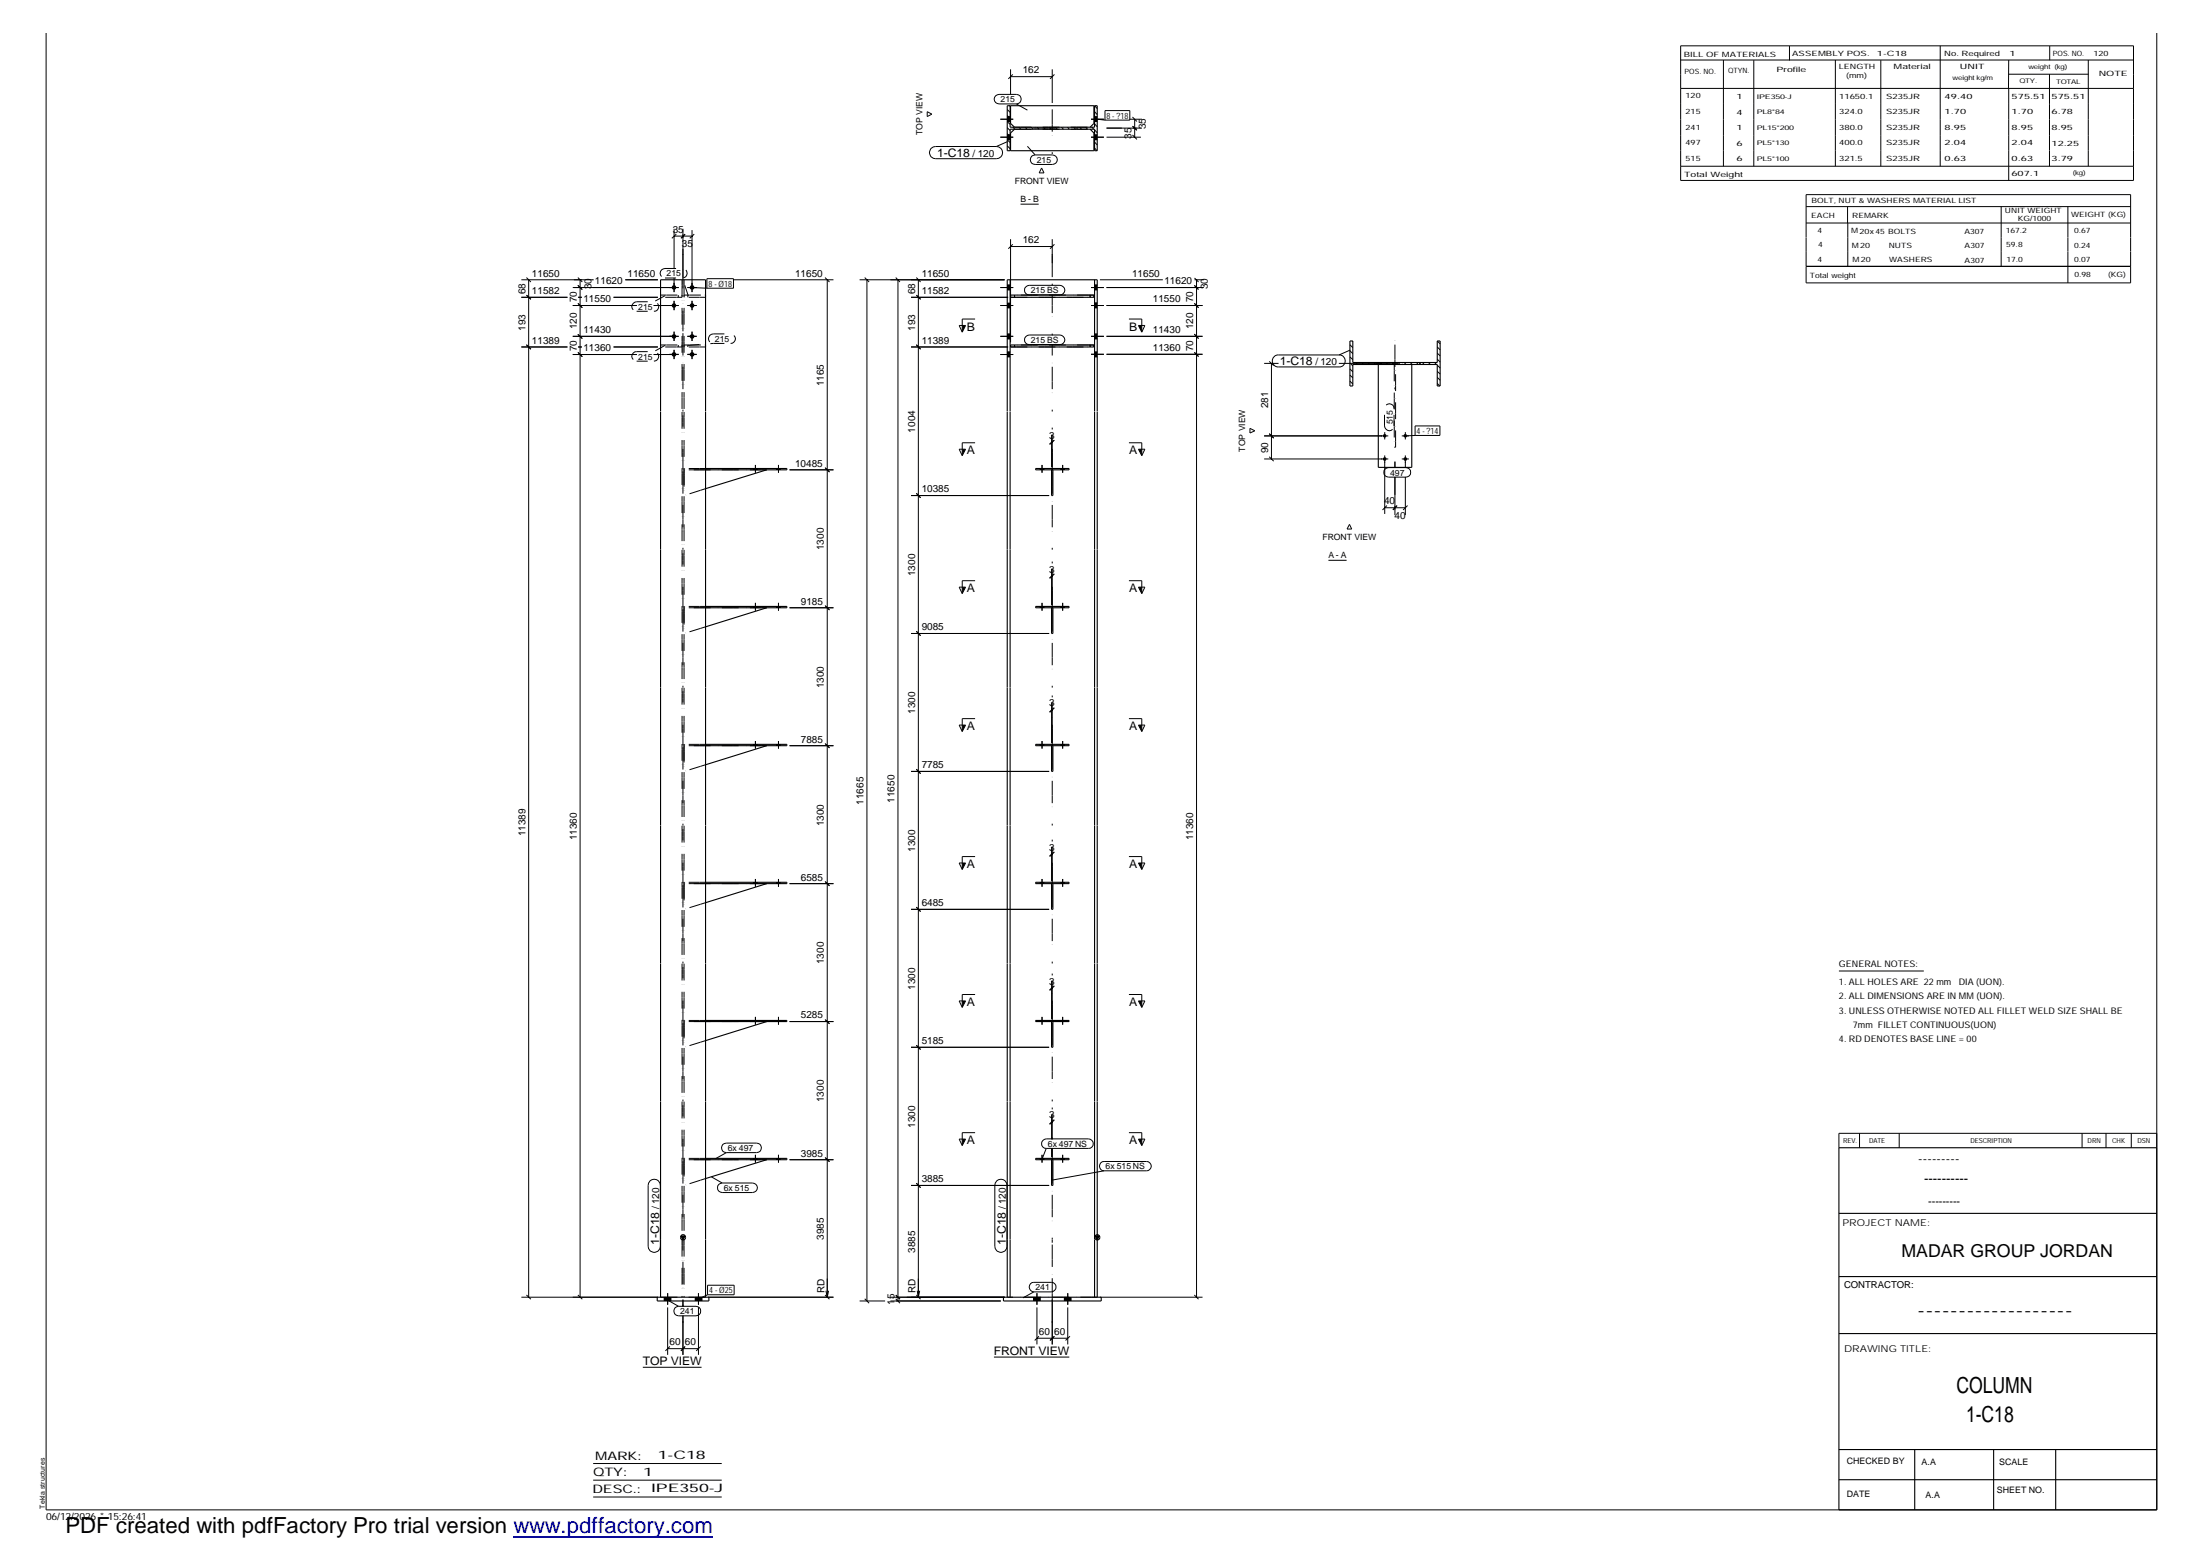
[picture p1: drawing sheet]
<svg xmlns="http://www.w3.org/2000/svg" width="420mm" height="297mm" viewBox="0 0 420 297" stroke-linecap="round" stroke-linejoin="round" font-family="sans-serif">
<g fill="none" stroke="#000" stroke-width=".19">
<path d="M190.2 18.3l.6-.3h3.3a.91 .91 0 0 1 .9 .9 .91 .91 0 0 1-.9 .9h-3.3a.91 .91 0 0 1-.9-.5 .91 .91 0 0 1 .3-1zM193 13.2v4.9M193 14.6h8M193.4 14.2l-.8 .9M194.1 19.8l2.1 1.2M201 13.2v6.5M201.4 14.2l-.9 .9M321 8.7h86.5v25.7h-86.5zM321 11.5h86.5M321 16.9h86.5M329.1 11.5v20.2M334.9 11.5v20.2"/>
<path d="M341.8 8.8v2.7M350.5 11.5v20.2M359.2 11.5v20.2M370.5 8.7v23M383.6 11.5v5.4M383.6 14.2h15.3M383.6 16.9v17.5M391.4 14.2v17.5M391.5 8.8v2.7M398.8 11.5v20.2M411.9 6.3v281.9h-403.1v-281.9M177.1 21.3l.9 .5-.9 .5z"/>
<path d="M177.8 28.3l.9-.3h11.6a1.16 1.16 0 0 1 1.2 1.1 1.16 1.16 0 0 1-1.2 1.2h-11.6a1.19 1.19 0 0 1-1.1-.7 1.19 1.19 0 0 1 .2-1.3zM191.1 22.8h2.4M191.1 26.2h2.4M192.4 20.9l.5 .5M192.4 22l.5 .6M192.4 24.4l.5 .5M192.4 25.5l.5 .6M192.4 26.7l.5 .5M192.4 27.8l.5 .6M192.4 22.3h.5M192.4 25.8h.5M192.4 26.7h.5"/>
<path d="M192.4 27l-2.1 1M192.8 20.2l.1 .1M192.9 23.2h-.5l.5 .5M193.5 24.3l.3 .4M194.6 24.3l.3 .4M194.9 39h3.5M195.8 24.3l.3 .4M196.2 27.9l1.5 1.7M196.9 24.3l.4 .4M197 29.8l.7-.2h3.3a.91 .91 0 0 1 .9 .9 .91 .91 0 0 1-.9 .9h-3.3a.93 .93 0 0 1-.9-.6 .93 .93 0 0 1 .2-1zM198.1 24.3l.3 .4M198.9 32.1l.5 .9h-.9z"/>
<path d="M199.3 24.3l.3 .4M200.4 24.3l.3 .4M201.5 24.3l.4 .4M202.7 24.3l.4 .4M203.9 24.3l.3 .4M205.1 24.3l.3 .4M206.2 24.3l.3 .4M207.3 24.3l.4 .4M208.4 22.8h2.4M208.4 26.2h2.4M208.5 24.3l.4 .4M209 20.2l.5 .5"/>
<path d="M209 21.3l.5 .6M209 22.5l.5 .5M209 23.7l.5 .5M209 24.8l.5 .5M209 26l.5 .5M209 27.1l.5 .6M209 28.3l.5 .5M209 22.3h.5M209 23.2h.5M209 25.8h.5M209 26.7h.5M209.6 22.8l1.4 .1"/>
<path d="M211 21.1h4.8v1.8h-4.8zM211.3 26.2h6.6M211.3 24.5h6.8M215.7 22.8h2.4M216.3 25.8l.8 .8M216.3 24.1l.8 .8M216.3 22.3l.8 .9M216.7 22.8v3.4M321 31.7h86.5M344.9 37.2h62v16.8h-62zM344.9 39.4h62M352.8 39.4v3.2"/>
<path d="M382.2 39.4v11.5M394.9 39.4v14.6M99.6 53.4h13.7M99.6 56.8h8.8M100.5 56.3l.9 .8M100.5 53l.9 .8M101 53.4v194.2M109.4 54.9h20.2M109.4 58.3h12.2M110.4 57.9l.8 .8M110.4 53l.8 .8M110.4 56.8h.7"/>
<path d="M110.8 53.4v194.2M111.2 55.2l-.8-.7 .8 .8M117.2 56.8h8.4M119.4 53.4h6.2M124.8 58.3h4.8M128.7 43.7v7.6M128.7 53v2.8M128.7 57.4v1.8M128.7 45.1h3.5M129.2 44.7l-.9 .8M130.4 43.7v9.2M130.9 44.7l-.9 .8"/>
<path d="M131.3 54.9h1.8M131.3 58.3h1.8M132.2 43.9v11.9M132.2 57.4v1.8M132.2 54.9l2.8 .1M132.6 44.7l-.9 .8M135 53.2h5.1v1.8h-5.1zM140 53.4h19.2M157.6 53l.8 .8M158 53.4v194.2M164.2 53.4h27.7M165.1 53l.9 .8"/>
<path d="M165.6 53.4v195M171.1 53l.8 .8M171.5 53.4v195M174 56.8h18.5M175 56.3l.8 .8M175 53l.8 .8M175.4 53.4v194.2M191.1 54.9h2.4M191.1 58.3h2.4M192.4 55.3h.5M192.4 54.4h.5M192.4 58.7h.5"/>
<path d="M192.4 57.9h.5M193 47.1h8M193 45.7v19.6M193.4 46.6l-.8 .9M195.9 54.8l.7-.3h5.8a.91 .91 0 0 1 1 .9 .91 .91 0 0 1-1 .9h-5.8a.88 .88 0 0 1-.9-.6 .88 .88 0 0 1 .2-.9zM201 45.7v7.2M201.4 46.6l-.9 .9M208.4 54.9h2.4M208.4 58.3h2.4M209 55.3h.5M209 54.4h.5M209 58.7h.5"/>
<path d="M209 57.9h.5M210.1 53.4h12M211.3 54.9h18.6M211.3 58.3h18.4M228.1 57.9l.8 .8M228.1 54.5l.8 .8M228.1 53.4h1.8M228.1 53.1l.8 .7M228.5 53.4v194.2M344.9 42.6h62M344.9 50.8h62M352.9 42.6v8.3"/>
<path d="M99.6 66.2h8.8M100.5 65.8l.9 .9M109.4 64.2h20.2M109.4 67.7h12.2M110.4 67.3l.8 .8M110.4 63.8l.8 .8M110.4 66.2h.7M117.2 66.2h8.4M124.8 67.7h4.8M128.7 63.3v1.8M128.7 66.8v1.8M131.3 64.2h1.8"/>
<path d="M131.3 67.6l1.8 .1M132.2 63.3v1.8M132.2 66.8v1.8M174 66.2h18.5M175 65.8l.8 .9M183.2 62.1h1.2l-.6 1.3zM186.2 60.9h-2.4v2.5M191.1 64.2h2.4M191.1 67.7h2.4M192.4 64.7h.5M192.4 63.8h.5M192.4 68.1h.5"/>
<path d="M192.4 67.2h.5M195.9 64.2l.7-.2h5.8a.91 .91 0 0 1 1 .9 .91 .91 0 0 1-1 .9h-5.8a.88 .88 0 0 1-.9-.6 .88 .88 0 0 1 .2-1zM208.4 64.2h2.4M208.4 67.6h2.4M209 64.7h.5M209 63.8h.5M209 68.1h.5M209 67.2h.5M211.3 64.2h18.4M211.3 67.6h18.4M215.6 60.9h2.5v2.5M217.4 62.1h1.3l-.6 1.3z"/>
<path d="M228.1 67.3l.8 .8M228.1 63.8l.8 .8M241.4 69.4h2.8M242.4 69l.8 .8M242.8 69.4v18.2M243.3 68.1l.6-.3h11.8a1.14 1.14 0 0 1 1.2 1.1 1.14 1.14 0 0 1-1.2 1.1h-11.6a1.13 1.13 0 0 1-1-.6 1.13 1.13 0 0 1 .2-1.3zM255.7 69.4h8.2M257.8 65.8l.6 .6M257.8 67l.6 .5M257.8 68.1l.6 .6M257.8 69.3l.6 .5M257.8 70.4l.6 .6"/>
<path d="M257.8 71.6l.6 .5M257.8 72.8l.6 .5M257.9 66.8l-2.2 1M258.3 65.1l.1 .1M258.9 69.2l.3 .4M260.1 69.2l.3 .4M261.2 69.2l.4 .4M262.4 69.2l.3 .4M263.6 69.2l.3 .4M264.7 69.2l.3 .4M265.9 69.2l.3 .4M267 69.2l.4 .4"/>
<path d="M268.2 69.2l.3 .4M269.3 69.2l.4 .4M270.5 69.2l.3 .4M271.7 69.2l.3 .4M272.8 69.2l.4 .4M274 69.2l.3 .4M274.5 65.1l.5 .5M274.5 66.2l.5 .6M274.5 67.4l.5 .5M274.5 68.6l.5 .5M274.5 69.7l.5 .6M274.5 70.9l.5 .5"/>
<path d="M274.5 72l.5 .6M274.5 73.2l.5 .5M143.9 89.4v.3M144.3 88.8v1.4M144.6 89.4v.3M148.3 89.4v.3M148.7 88.8v1.4M149 89.4v.3M150.8 89.7h8.4M157.6 89.3l.8 .8M174 94.6h26.4M175 94.2l.8 .8"/>
<path d="M183.2 85.8h1.2l-.6 1.2zM186.2 84.5h-2.4v2.5M198.7 89.4v.3M199 88.8v1.4M199.3 89.4v.3M200.8 83v6.2M200.8 84.4h.2M201 83v6.2M201.3 84l-.9 .8M201.4 84l-.9 .8M202.6 89.4v.3M202.9 88.8v1.4"/>
<path d="M203.3 89.4v.3M215.6 84.5h2.5v2.5M217.4 85.8h1.3l-.6 1.2zM238.7 81.8l.9 .4-.9 .5zM241.4 83.2h23.7M241.4 87.6h23.7M242.4 87.2l.8 .8M242.4 82.8l.8 .8M264.5 82.5v1.4M264.5 86.9v11.2M264.5 96.9h3.9M264.5 89.5l.7-.2h3.3a.91 .91 0 0 1 .9 .9 .91 .91 0 0 1-.9 .9h-3.3a.91 .91 0 0 1-.9-.6 .91 .91 0 0 1 .2-1z"/>
<path d="M264.9 96.5l-.9 .9M266.4 88.1v1.2M266.4 91v7.3M266.8 96.5l-.8 .8M266.8 96.5l-.7 .8M267.7 83.2h1.4M267.7 87.6h1.4M268.4 82.5v1.4M268.4 86.9v2.4M268.4 91v7.3M268.8 96.5l-.8 .9M270.3 81.3h4.7v1.8h-4.7z"/>
<path d="M270.3 83.1l-1.9 .1M143.9 115.8v.2M144.3 115.1v1.5M144.6 115.8v.2M148.3 115.8v.2M148.7 115.1v1.5M149 115.8v.2M150.8 116h8.4M157.6 115.6l.8 .8M183.2 112.1h1.2l-.6 1.2zM186.2 110.9h-2.4v2.4M198.7 115.8v.2"/>
<path d="M199 115.1v1.5M199.3 115.8v.2M200.8 108.6v6.9M200.8 110h.2M201 108.6v6.9M201.3 109.5l-.9 .9M201.4 109.5l-.9 .9M202.6 115.8v.2M202.9 115.1v1.5M203.3 115.8v.2M215.6 110.9h2.5v2.4M217.4 112.1h1.3l-.6 1.2z"/>
<path d="M253.7 107h3.5M257.7 100.1l.4 .9h-.8zM174 120.9h26.4M175 120.5l.8 .9M183.2 138.4h1.2l-.6 1.2zM186.2 137.2h-2.4v2.4M200.8 134.1v7.7M200.8 135.5h.2M201 134.1v7.7M201.3 135.1l-.9 .9M201.4 135.1l-.9 .9M215.6 137.2h2.5v2.4"/>
<path d="M217.4 138.4h1.3l-.6 1.2zM143.9 142.1v.3M144.3 141.5v1.4M144.6 142.1v.3M148.3 142.1v.3M148.7 141.5v1.4M149 142.1v.3M150.8 142.4h8.4M157.6 141.9l.8 .9M174 147.3h26.4M175 146.8l.8 .9M198.7 142.1v.3"/>
<path d="M199 141.5v1.4M199.3 142.1v.3M202.6 142.1v.3M202.9 141.5v1.4M203.3 142.1v.3M143.9 168.4v.3M144.3 167.8v1.5M144.6 168.4v.3M148.3 168.4v.3M148.7 167.8v1.5M149 168.4v.3M150.8 168.7h8.4"/>
<path d="M157.6 168.3l.8 .8M174 173.6h26.4M175 173.2l.8 .8M183.2 164.7h1.2l-.6 1.3zM186.2 163.5h-2.4v2.5M198.7 168.4v.3M199 167.8v1.5M199.3 168.4v.3M200.8 161.7v6.5M200.8 163.1h.2M201 161.7v6.5M201.3 162.6l-.9 .9"/>
<path d="M201.4 162.6l-.9 .9M202.6 168.4v.3M202.9 167.8v1.5M203.3 168.4v.3M215.6 163.5h2.5v2.5M217.4 164.7h1.3l-.6 1.3zM143.9 194.8v.2M144.3 194.1v1.5M144.6 194.8v.2M148.3 194.8v.2M148.7 194.1v1.5M149 194.8v.2"/>
<path d="M150.8 195h8.4M157.6 194.6l.8 .8-.8-.7M174 199.9h26.4M175 199.5l.8 .8M183.2 191.1h1.2l-.6 1.2zM186.2 189.9h-2.4v2.4M198.7 194.8v.2M199 194.1v1.5M199.3 194.8v.2M200.8 187.2v7.3M200.8 188.6h.2M201 187.2v7.3"/>
<path d="M201.3 188.2l-.9 .8M201.4 188.2l-.9 .8M202.6 194.8v.2M202.9 194.1v1.5M203.3 194.8v.2M215.6 189.9h2.5v2.4M217.4 191.1h1.3l-.6 1.2zM351.2 185.4h16.2M138 218.5l.7-.3h5.8a.91 .91 0 0 1 .9 .9 .91 .91 0 0 1-.9 .9h-5.8a.93 .93 0 0 1-.8-.5 .93 .93 0 0 1 .1-1zM183.2 217.5h1.2l-.6 1.2zM186.2 216.2h-2.4v2.5M199.2 217.7l.6-.3h8.1a.91 .91 0 0 1 .9 .9 .91 .91 0 0 1-.9 .9h-8.1a.88 .88 0 0 1-.8-.5 .88 .88 0 0 1 .2-1z"/>
<path d="M199.8 219.2l-.7 2M200.8 214.2h.2M200.8 212.8v4.7M200.8 219.2v1.7M201 212.8v4.7M201 219.2v1.7M201.3 213.8l-.9 .8M201.4 213.8l-.9 .8M215.6 216.2h2.5v2.5M217.4 217.5h1.3l-.6 1.2zM355.1 216.4v2.7M362.7 216.4v2.7"/>
<path d="M397.6 216.4v2.7M402.2 216.4v2.7M407 216.4v2.7M411.9 216.4h-60.7v2.7M124.1 225.5a1.16 1.16 0 0 1 1.3-.3 1.16 1.16 0 0 1 .7 1.1v11.6a1.16 1.16 0 0 1-1.2 1.2 1.16 1.16 0 0 1-1.1-1.2v-11.6zM135.8 224.6l2.1 1.2M137.3 226.1l.6-.3h5.8a.91 .91 0 0 1 1 .9 .91 .91 0 0 1-1 1h-5.8a.91 .91 0 0 1-.8-.6 .91 .91 0 0 1 .2-1zM138.7 220l-2.1 1.2M143.9 221.1v.3M144.3 220.5v1.4M144.6 221.1v.3M148.3 221.1v.3"/>
<path d="M148.7 220.5v1.4M149 221.1v.3M150.8 221.4h8.4M157.6 221l.8 .8-.8-.8M174 226.3h26.4M175 225.9l.8 .8M190.3 225.5a1.16 1.16 0 0 1 1.3-.3 1.16 1.16 0 0 1 .7 1.1v11.6a1.16 1.16 0 0 1-1.1 1.2 1.16 1.16 0 0 1-1.2-1.2v-11.6zM198.7 221.1v.3M199 220.5v1.4M199.3 221.1v.3M202.6 221.1v.3M202.9 220.5v1.4"/>
<path d="M203.3 221.1v.3M210.2 222l.7-.3h8a.89 .89 0 0 1 1 .9 .89 .89 0 0 1-1 .9h-8a.91 .91 0 0 1-.8-.6 .91 .91 0 0 1 .1-.9zM210.9 223.5l-10 1.8M99.6 247.6h26M100.5 247.2l.9 .8M110.4 247.2l.8 .8M126.9 247.6v.8M127.5 246.9v2.2M127.5 249.6v9M127.5 248.2l2.1 1.2M127.5 257.5h5.9M127.9 257l-.8 .9"/>
<path d="M128.1 247.6v.8M128.9 249.6l.7-.2h3.3a.91 .91 0 0 1 .9 .9 .91 .91 0 0 1-.9 .9h-3.3a.93 .93 0 0 1-.8-.6 .93 .93 0 0 1 .1-1zM130.4 248.1v1.3M130.4 251.1v7.5M130.9 257l-.9 .9 .8-.8M132.8 247.6v.8M133.4 246.9v2.2M133.4 249.6v9M133.8 257l-.8 .9M134 247.6v.8M135.1 245.3h5.1v1.9h-5.1zM135.1 247.2l-1.7 .8"/>
<path d="M135.3 247.6h23.9M157.6 247.2l.8 .8M157.7 246.4l.3 1.2M158.2 246.4l-.2 1.2M164.2 248.4h4.8M165.1 247.9l.9 .9M170.1 248.4h21M170.1 247.6h21.8M171.1 247.9l.8 .9M171.1 247.2l.8 .8M175 247.2l.8 .8M175.2 246.4l.2 1.2"/>
<path d="M175.6 246.4l-.2 1.2M189.8 259.1h14.4M196.8 245.1l.6-.3h3.4a.91 .91 0 0 1 .9 .9 .91 .91 0 0 1-.9 .9h-3.4a.94 .94 0 0 1-.8-.6 .94 .94 0 0 1 .2-.9zM197.4 247.6v.8M197.4 246.6l-2 1.2M198 246.9v2.2M198 249.6v7.1M198 255.5h5.9M198.4 255.1l-.8 .8M198.6 247.6v.8M201 248.1v8.6M201.4 255.1l-.9 .8 .8-.8"/>
<path d="M203.3 247.6v.8M203.9 246.9v2.2M203.9 249.6v7.1M204.3 255.1l-.8 .8M204.5 247.6v.8M210.1 247.6h19.6M228.1 247.2l.8 .8M113.3 279.4h24.5M122.8 261h11.2M113.3 282.6h24.5M113.3 285.8h24.5"/>
</g>
<g fill="#000">
<path d="M183.8 62.1h.6l-.6 1.3zM217.4 62.1h.7v1.3zM183.8 85.8h.6l-.6 1.2zM217.4 85.8h.7v1.2zM183.8 112.1h.6l-.6 1.2zM217.4 112.1h.7v1.2zM183.8 138.4h.6l-.6 1.2zM217.4 138.4h.7v1.2zM183.8 164.7h.6l-.6 1.3zM217.4 164.7h.7v1.3zM183.8 191.1h.6l-.6 1.2zM217.4 191.1h.7v1.2z"/>
<path d="M183.8 217.5h.6l-.6 1.2zM217.4 217.5h.7v1.2zM130 236h.9l-.5 .7zM209.2 236h.8l-.5 .7z"/>
<path d="M192.4 25.8h.5v.9h-.5z" fill-rule="evenodd"/>
<path d="M192.4 22.3h.5v.9h-.5z" fill-rule="evenodd"/>
<path d="M192.4 25.8h.5v.9h-.5z" fill-rule="evenodd"/>
<path d="M192.4 22.3h.5v.9h-.5z" fill-rule="evenodd"/>
<path d="M209 22.3h.5v.9h-.5z" fill-rule="evenodd"/>
<path d="M209 25.8h.5v.9h-.5z" fill-rule="evenodd"/>
<path d="M209 22.3h.5v.9h-.5z" fill-rule="evenodd"/>
<path d="M209 25.8h.5v.9h-.5z" fill-rule="evenodd"/>
<path d="M192.4 54.4h.5v.9h-.5z" fill-rule="evenodd"/>
<path d="M192.4 54.4h.5v.9h-.5z" fill-rule="evenodd"/>
<path d="M192.4 57.9h.5v.8h-.5z" fill-rule="evenodd"/>
<path d="M192.4 57.9h.5v.8h-.5z" fill-rule="evenodd"/>
<path d="M209 54.4h.5v.9h-.5z" fill-rule="evenodd"/>
<path d="M209 54.4h.5v.9h-.5z" fill-rule="evenodd"/>
<path d="M209 57.9h.5v.8h-.5z" fill-rule="evenodd"/>
<path d="M209 57.9h.5v.8h-.5z" fill-rule="evenodd"/>
<path d="M192.4 63.8h.5v.9h-.5z" fill-rule="evenodd"/>
<path d="M192.4 63.8h.5v.9h-.5z" fill-rule="evenodd"/>
<path d="M192.4 67.2h.5v.9h-.5z" fill-rule="evenodd"/>
<path d="M192.4 67.2h.5v.9h-.5z" fill-rule="evenodd"/>
<path d="M209 63.8h.5v.9h-.5z" fill-rule="evenodd"/>
<path d="M209 63.8h.5v.9h-.5z" fill-rule="evenodd"/>
<path d="M209 67.2h.5v.9h-.5z" fill-rule="evenodd"/>
<path d="M209 67.2h.5v.9h-.5z" fill-rule="evenodd"/>
<path d="M143.9 89.4h.7v.3h-.7z" fill-rule="evenodd"/>
<path d="M143.9 89.4h.7v.3h-.7z" fill-rule="evenodd"/>
<path d="M148.3 89.4h.7v.3h-.7z" fill-rule="evenodd"/>
<path d="M148.3 89.4h.7v.3h-.7z" fill-rule="evenodd"/>
<path d="M198.7 89.4h.6v.3h-.6z" fill-rule="evenodd"/>
<path d="M198.7 89.4h.6v.3h-.6z" fill-rule="evenodd"/>
<path d="M202.6 89.4h.7v.3h-.7z" fill-rule="evenodd"/>
<path d="M202.6 89.4h.7v.3h-.7z" fill-rule="evenodd"/>
<path d="M143.9 115.8h.7v.2h-.7z" fill-rule="evenodd"/>
<path d="M143.9 115.8h.7v.2h-.7z" fill-rule="evenodd"/>
<path d="M148.3 115.8h.7v.2h-.7z" fill-rule="evenodd"/>
<path d="M148.3 115.8h.7v.2h-.7z" fill-rule="evenodd"/>
<path d="M198.7 115.8h.6v.2h-.6z" fill-rule="evenodd"/>
<path d="M198.7 115.8h.6v.2h-.6z" fill-rule="evenodd"/>
<path d="M202.6 115.8h.7v.2h-.7z" fill-rule="evenodd"/>
<path d="M202.6 115.8h.7v.2h-.7z" fill-rule="evenodd"/>
<path d="M143.9 142.1h.7v.3h-.7z" fill-rule="evenodd"/>
<path d="M143.9 142.1h.7v.3h-.7z" fill-rule="evenodd"/>
<path d="M148.3 142.1h.7v.3h-.7z" fill-rule="evenodd"/>
<path d="M148.3 142.1h.7v.3h-.7z" fill-rule="evenodd"/>
<path d="M198.7 142.1h.6v.3h-.6z" fill-rule="evenodd"/>
<path d="M198.7 142.1h.6v.3h-.6z" fill-rule="evenodd"/>
<path d="M202.6 142.1h.7v.3h-.7z" fill-rule="evenodd"/>
<path d="M202.6 142.1h.7v.3h-.7z" fill-rule="evenodd"/>
<path d="M143.9 168.4h.7v.3h-.7z" fill-rule="evenodd"/>
<path d="M143.9 168.4h.7v.3h-.7z" fill-rule="evenodd"/>
<path d="M148.3 168.4h.7v.3h-.7z" fill-rule="evenodd"/>
<path d="M148.3 168.4h.7v.3h-.7z" fill-rule="evenodd"/>
<path d="M198.7 168.4h.6v.3h-.6z" fill-rule="evenodd"/>
<path d="M198.7 168.4h.6v.3h-.6z" fill-rule="evenodd"/>
<path d="M202.6 168.4h.7v.3h-.7z" fill-rule="evenodd"/>
<path d="M202.6 168.4h.7v.3h-.7z" fill-rule="evenodd"/>
<path d="M143.9 194.8h.7v.2h-.7z" fill-rule="evenodd"/>
<path d="M143.9 194.8h.7v.2h-.7z" fill-rule="evenodd"/>
<path d="M148.3 194.8h.7v.2h-.7z" fill-rule="evenodd"/>
<path d="M148.3 194.8h.7v.2h-.7z" fill-rule="evenodd"/>
<path d="M198.7 194.8h.6v.2h-.6z" fill-rule="evenodd"/>
<path d="M198.7 194.8h.6v.2h-.6z" fill-rule="evenodd"/>
<path d="M202.6 194.8h.7v.2h-.7z" fill-rule="evenodd"/>
<path d="M202.6 194.8h.7v.2h-.7z" fill-rule="evenodd"/>
<path d="M143.9 221.1h.7v.3h-.7z" fill-rule="evenodd"/>
<path d="M143.9 221.1h.7v.3h-.7z" fill-rule="evenodd"/>
<path d="M148.3 221.1h.7v.3h-.7z" fill-rule="evenodd"/>
<path d="M148.3 221.1h.7v.3h-.7z" fill-rule="evenodd"/>
<path d="M198.7 221.1h.6v.3h-.6z" fill-rule="evenodd"/>
<path d="M198.7 221.1h.6v.3h-.6z" fill-rule="evenodd"/>
<path d="M202.6 221.1h.7v.3h-.7z" fill-rule="evenodd"/>
<path d="M202.6 221.1h.7v.3h-.7z" fill-rule="evenodd"/>
<path d="M126.9 247.6h1.2v.8h-1.2z" fill-rule="evenodd"/>
<path d="M126.9 247.6h1.2v.8h-1.2z" fill-rule="evenodd"/>
<path d="M132.8 247.6h1.2v.8h-1.2z" fill-rule="evenodd"/>
<path d="M132.8 247.6h1.2v.8h-1.2z" fill-rule="evenodd"/>
<path d="M197.4 247.6h1.2v.8h-1.2z" fill-rule="evenodd"/>
<path d="M197.4 247.6h1.2v.8h-1.2z" fill-rule="evenodd"/>
<path d="M203.3 247.6h1.2v.8h-1.2z" fill-rule="evenodd"/>
<path d="M203.3 247.6h1.2v.8h-1.2z" fill-rule="evenodd"/>
<circle cx="128.7" cy="54.9" r=".44"/>
<circle cx="128.7" cy="58.3" r=".44"/>
<circle cx="132.2" cy="54.9" r=".44"/>
<circle cx="132.2" cy="58.3" r=".44"/>
<circle cx="128.7" cy="67.7" r=".44"/>
<circle cx="128.7" cy="64.2" r=".45"/>
<circle cx="132.2" cy="67.7" r=".44"/>
<circle cx="132.2" cy="64.2" r=".45"/>
<circle cx="264.4" cy="83.2" r=".34"/>
<circle cx="264.5" cy="87.6" r=".36"/>
<circle cx="268.4" cy="83.2" r=".34"/>
<circle cx="268.4" cy="87.6" r=".36"/>
</g>
<g fill="none" stroke="#000" stroke-width=".21">
<path d="M192.4 20.2h.5v4.1h16.1v-4.1h.5v8.6h-.5v-4.1h-16.1v4.1h-.5zM193.8 24.3l-.8-.7v-3.4h15.9v3.4l-.7 .7M193.8 24.7l-.8 .7v3.4h15.9v-3.4l-.7-.7M192.9 53.4v25.2M193 56.3h15.9v.5h-15.9zM209 53.4v25.2M126.2 78.6v-25.2h8.5v25.2M126.2 78.6v169M134.7 78.6v169M192.4 78.6v-25.2h17.1v25.2M192.4 78.6v169M192.9 78.6v169"/>
<path d="M193 65.9h15.9v.3h-15.9zM209 78.6v169M209.5 78.6v169M257.8 65.1h.6v4.1h16.1v-4.1h.5v8.6h-.5v-4.1h-16.1v4.1h-.6zM263.2 69.6v19.6h6.4v-19.6M134.7 89.4h15.6v.3h-15.6M146.4 89.7l-11.7 3.6M197.8 89.4h6.4v.3h-6.4zM200.8 89.7v4.9h.3v-4.9M134.7 115.8h15.6v.2h-15.6M146.4 116l-11.7 3.7M197.8 115.8h6.4v.2h-6.4z"/>
<path d="M200.8 116v4.9h.3v-4.9M134.7 142.1h15.6v.3h-15.6M146.4 142.4l-11.7 3.6M197.8 142.1h6.4v.3h-6.4zM200.8 142.4v4.9h.3v-4.9M134.7 168.4h15.6v.3h-15.6M146.4 168.7l-11.7 3.6M197.8 168.4h6.4v.3h-6.4zM200.8 168.7v4.9h.3v-4.9M134.7 194.8h15.6v.2h-15.6M146.4 195l-11.7 3.7M197.8 194.8h6.4v.2h-6.4z"/>
<path d="M200.8 195v4.9h.3v-4.9M351.2 219.1h60.7v69.1h-60.7zM130 236h.9l-.5 .7zM134.7 221.1h15.6v.3h-15.6M146.4 221.4l-11.7 3.6M197.8 221.1h6.4v.3h-6.4zM200.8 221.4v4.9h.3v-4.9M209.2 236h.8l-.5 .7zM351.2 231.6h60.7M125.5 247.6h9.9v.8h-9.9zM191.6 247.6h18.7v.8h-18.7zM351.2 254.6h60.7"/>
<path d="M351.2 243.7h60.7M351.2 276.7h60.7M365.7 276.7v11.5M380.7 276.7v11.5M392.6 276.7v11.5M351.2 282.5h60.7"/>
<circle cx="130.5" cy="236.2" r=".49"/>
<circle cx="209.6" cy="236.2" r=".49"/>
</g>
<g fill="none" stroke="#000" stroke-width=".19" stroke-dasharray="1.1 0 2.1 .7 0 1.4" stroke-linecap="butt">
<path d="M193.8 24.3h14.4M193.8 24.7h14.4M126.2 56.8v-.5M126.2 56.3h4.1M129.5 56.3v.5M130.3 53.4v25.2M130.3 56.8h-4.1M130.3 56.3v.5M130.6 53.4v25.2M130.6 56.8v-.5M130.6 56.3h4.1M131.4 56.3v.5"/>
<path d="M134.7 56.8h-4.1M134.7 56.3v.5M193 56.8h15.9M193 56.8v-.5M193.8 56.8v-.5M208.2 56.8v-.5M208.9 56.8v-.5M208.9 56.3h-15.9M126.2 66.2v-.3M126.2 65.9h4.1M129.5 65.9v.3M130.3 78.6v26.3"/>
<path d="M130.3 66.2h-4.1M130.3 65.9v.3M130.6 78.6v26.3M130.6 66.2v-.3M130.6 65.9h4.1M131.4 65.9v.3M134.7 66.2h-4.1M134.7 65.9v.3M193 66.2h15.9M193 66.2v-.3M193.8 66.2v-.3M208.2 66.2v-.3"/>
<path d="M208.9 66.2v-.3M208.9 65.9h-15.9M266.3 69.6v15.8M266.5 69.6h-.2M269.6 69.6h-6.4M130.6 89.7v4.9M130.6 89.4v.3M134.7 93.3l-4.1 1.3M134.7 89.4h-4.1M134.7 89.7h-4.1M146.4 89.7h-15.8M200.8 89.7h.3"/>
<path d="M201.1 89.7h-.3M266.3 85.4h.2M266.5 85.4v-15.8M130.3 105v26.3M130.6 105v26.3M130.6 116v4.9M130.6 115.8v.2M134.7 119.7l-4.1 1.2M134.7 115.8h-4.1M134.7 116h-4.1M146.4 116h-15.8M200.8 116h.3"/>
<path d="M201.1 116h-.3M130.3 131.3v26.3M130.6 131.3v26.3M130.3 157.6v26.3M130.6 157.6v26.3M130.6 142.4v4.9M130.6 142.1v.3M134.7 146l-4.1 1.3M134.7 142.1h-4.1M134.7 142.4h-4.1M146.4 142.4h-15.8M200.8 142.4h.3"/>
<path d="M201.1 142.4h-.3M130.6 168.7v4.9M130.6 168.4v.3M134.7 172.3l-4.1 1.3M134.7 168.4h-4.1M134.7 168.7h-4.1M146.4 168.7h-15.8M200.8 168.7h.3M201.1 168.7h-.3M130.3 184v26.3M130.6 184v26.3M130.6 194.8v.2"/>
<path d="M130.6 195v4.9M134.7 194.8h-4.1M134.7 195h-4.1M134.7 198.7l-4.1 1.2M146.4 195h-15.8M200.8 195h.3M201.1 195h-.3M130.3 210.3v26.3M130.6 210.3v26.3M130.3 236.7v10.9M130.6 236.7v10.9M130.6 221.4v4.9"/>
<path d="M130.6 221.1v.3M134.7 225l-4.1 1.3M134.7 221.1h-4.1M134.7 221.4h-4.1M146.4 221.4h-15.8M200.8 221.4h.3M201.1 221.4h-.3M126.2 247.6h8.5M209.5 247.6h-17.1"/>
</g>
<g fill="none" stroke="#000" stroke-width=".19" stroke-dasharray=".4 3.2 0 .7 1.4 0 2.8 .7 0 1.4 1.4 0 2.8" stroke-linecap="butt">
<path d="M201 29.4v-9.9M205.9 24.5h-9.9M201 54.5v-6M130.4 78.6v-30.1M201 78.6v-12.9M201 64v-7.8M266.4 74.3v-9.8M271.4 69.4h-9.9M201 82v-3.4M130.4 104.9v-26.3M201 107.6v-2.6M201 104.9v-20.8"/>
<path d="M130.4 131.3v-26.3M201 133.1v-1.8M201 131.3v-21.7M130.4 157.6v-26.3M201 157.6v-22.4M201 160.6v-3M130.4 183.9v-26.3M201 186.2v-2.2M201 183.9v-21.2M130.4 210.3v-26.3M201 217.5v-3.7M201 211.8v-1.5"/>
<path d="M201 210.3v-22.1M130.4 236.6v-26.3M201 236.6v-17.4M130.4 252.5v-1.4M130.4 249.4v-12.7M201 252.5v-15.8"/>
</g>
<g fill="none" stroke="#000" stroke-width=".19" stroke-dasharray="2.1 2.1" stroke-linecap="butt">
<path d="M121.6 59.4h3.3M121.6 57.6h3.3M121.6 57.6a.91 .91 0 0 0-1 .9 .91 .91 0 0 0 1 .9M124.9 59.4a.91 .91 0 0 0 .9-.9 .91 .91 0 0 0-.9-.9M127 53.1h3.3M127 51.3h3.3M127 51.3a.91 .91 0 0 0-.9 .9 .91 .91 0 0 0 .9 .9M127 56.5l-2.1 1.1M130.3 53.1a.91 .91 0 0 0 .9-.9 .91 .91 0 0 0-.9-.9M131.4 56.5l-1.1-3.4M121.6 68.9h3.3M121.6 67.1h3.3"/>
<path d="M121.6 67.1a.91 .91 0 0 0-1 .9 .91 .91 0 0 0 1 .9M124.9 68.9a.91 .91 0 0 0 .9-.9 .91 .91 0 0 0-.9-.9M127 65.9l-2.1 1.2M131.4 65.9l4.8-.3M136.2 65.6h3.3M136.2 63.7h3.3M136.2 63.7a.91 .91 0 0 0-.9 1 .91 .91 0 0 0 .9 .9M139.5 65.6a.91 .91 0 0 0 1-.9 .91 .91 0 0 0-1-1M266.2 78a.91 .91 0 0 0-.9-.9 .91 .91 0 0 0-.9 .9M264.4 81.3v-3.3M264.4 81.3a.91 .91 0 0 0 .9 .9 .91 .91 0 0 0 .9-.9M266.2 81.3v-3.3"/>
</g>
<path d="M98 293.3h38.2" fill="none" stroke="#00f" stroke-width=".3"/>
<g font-size="4.2">
<text x="373.6" y="265.9">COLUMN</text>
<text x="375.5" y="271.4">1-C18</text>
<text x="12.5" y="292.7">PDF created with pdfFactory Pro trial version www.pdffactory.com</text>
</g>
<text font-size="3.4" x="363.1" y="239.9">MADAR GROUP JORDAN</text>
<g font-size="2.5">
<text x="366.3" y="222.1">---------</text>
<text x="367.5" y="225.9">----------</text>
<text x="366.1" y="250.9">-------------------</text>
</g>
<g font-size="2.2">
<text x="179" y="30">1-C18</text>
<text x="184.7" y="63.1">B</text>
<text x="215.6" y="63.1">B</text>
<text x="244.4" y="69.8">1-C18</text>
<text x="184.7" y="86.7">A</text>
<text x="215.6" y="86.7">A</text>
<text x="184.7" y="113.1">A</text>
<text x="215.6" y="113.1">A</text>
<text x="184.7" y="139.4">A</text>
<text x="215.6" y="139.4">A</text>
<text x="184.7" y="165.8">A</text>
<text x="215.6" y="165.8">A</text>
<text x="184.7" y="192.1">A</text>
<text x="215.6" y="192.1">A</text>
<text x="184.7" y="218.4">A</text>
<text x="215.6" y="218.4">A</text>
<text x="125.9" y="237.6" transform="rotate(-90 125.9 237.6)">1-C18</text>
<text x="192.1" y="237.6" transform="rotate(-90 192.1 237.6)">1-C18</text>
<text x="122.8" y="260.6">TOP VIEW</text>
<text x="189.8" y="258.7">FRONT VIEW</text>
<text x="113.3" y="281.8">QTY:</text>
<text x="113.7" y="278.6">MARK:</text>
<text x="122.9" y="281.8">1</text>
<text x="125.6" y="278.6">1-C18</text>
<text x="113.2" y="285">DESC.:</text>
<text x="124.3" y="284.9">IPE350-J</text>
</g>
<text font-size="2.1" x="368.3" y="230.1">---------</text>
<g font-size="1.9">
<text x="195.3" y="14">162</text>
<text x="216.1" y="26.4" transform="rotate(-90 216.1 26.4)">35</text>
<text x="218.9" y="24.7" transform="rotate(-90 218.9 24.7)">35</text>
<text x="185.7" y="30">/ 120</text>
<text x="128.5" y="44.4">35</text>
<text x="130.2" y="47.2">35</text>
<text x="195.3" y="46.4">162</text>
<text x="101.6" y="52.8">11650</text>
<text x="119.8" y="52.8">11650</text>
<text x="151.8" y="52.8">11650</text>
<text x="176" y="52.8">11650</text>
<text x="216.2" y="52.8">11650</text>
<text x="100.3" y="56.2" transform="rotate(-90 100.3 56.2)">68</text>
<text x="101.6" y="56.2">11582</text>
<text x="110.2" y="57.7" transform="rotate(-90 110.2 57.7)">70</text>
<text x="111.4" y="57.7">11550</text>
<text x="113" y="55.2" transform="rotate(-90 113 55.2)">30</text>
<text x="113.6" y="54.3">11620</text>
<text x="174.8" y="56.2" transform="rotate(-90 174.8 56.2)">68</text>
<text x="176" y="56.2">11582</text>
<text x="220.2" y="57.7">11550</text>
<text x="222.4" y="54.3">11620</text>
<text x="227.9" y="57.7" transform="rotate(-90 227.9 57.7)">70</text>
<text x="230.7" y="55.2" transform="rotate(-90 230.7 55.2)">30</text>
<text x="100.3" y="63.1" transform="rotate(-90 100.3 63.1)">193</text>
<text x="101.6" y="65.6">11389</text>
<text x="110.2" y="62.9" transform="rotate(-90 110.2 62.9)">120</text>
<text x="111.4" y="63.6">11430</text>
<text x="174.8" y="63.1" transform="rotate(-90 174.8 63.1)">193</text>
<text x="176" y="65.6">11389</text>
<text x="220.2" y="63.6">11430</text>
<text x="227.9" y="62.9" transform="rotate(-90 227.9 62.9)">120</text>
<text x="110.2" y="67" transform="rotate(-90 110.2 67)">70</text>
<text x="111.4" y="67.1">11360</text>
<text x="220.2" y="67">11360</text>
<text x="227.9" y="67" transform="rotate(-90 227.9 67)">70</text>
<text x="251.2" y="69.8">/ 120</text>
<text x="157.4" y="73.7" transform="rotate(-90 157.4 73.7)">1165</text>
<text x="242.2" y="77.9" transform="rotate(-90 242.2 77.9)">281</text>
<text x="174.8" y="82.6" transform="rotate(-90 174.8 82.6)">1004</text>
<text x="200.4" y="83.8">3</text>
<text x="151.8" y="89.1">10485</text>
<text x="242.2" y="86.5" transform="rotate(-90 242.2 86.5)">90</text>
<text x="176" y="94">10385</text>
<text x="264.3" y="96.3">40</text>
<text x="266.3" y="99">40</text>
<text x="157.4" y="105" transform="rotate(-90 157.4 105)">1300</text>
<text x="174.8" y="110" transform="rotate(-90 174.8 110)">1300</text>
<text x="200.4" y="109.3">3</text>
<text x="153" y="115.4">9185</text>
<text x="176" y="120.3">9085</text>
<text x="157.4" y="131.4" transform="rotate(-90 157.4 131.4)">1300</text>
<text x="174.8" y="136.3" transform="rotate(-90 174.8 136.3)">1300</text>
<text x="200.4" y="134.9">3</text>
<text x="153" y="141.8">7885</text>
<text x="176" y="146.7">7785</text>
<text x="164.9" y="153.6" transform="rotate(-90 164.9 153.6)">11665</text>
<text x="170.9" y="153.2" transform="rotate(-90 170.9 153.2)">11650</text>
<text x="100.3" y="159.7" transform="rotate(-90 100.3 159.7)">11389</text>
<text x="110.2" y="160.4" transform="rotate(-90 110.2 160.4)">11360</text>
<text x="157.4" y="157.7" transform="rotate(-90 157.4 157.7)">1300</text>
<text x="227.9" y="160.4" transform="rotate(-90 227.9 160.4)">11360</text>
<text x="174.8" y="162.6" transform="rotate(-90 174.8 162.6)">1300</text>
<text x="200.4" y="162.4">3</text>
<text x="153" y="168.1">6585</text>
<text x="176" y="173">6485</text>
<text x="157.4" y="184.1" transform="rotate(-90 157.4 184.1)">1300</text>
<text x="174.8" y="189" transform="rotate(-90 174.8 189)">1300</text>
<text x="200.4" y="187.9">3</text>
<text x="153" y="194.4">5285</text>
<text x="176" y="199.4">5185</text>
<text x="157.4" y="210.4" transform="rotate(-90 157.4 210.4)">1300</text>
<text x="174.8" y="215.3" transform="rotate(-90 174.8 215.3)">1300</text>
<text x="200.4" y="213.5">3</text>
<text x="153" y="220.8">3985</text>
<text x="176" y="225.7">3885</text>
<text x="125.9" y="230.9" transform="rotate(-90 125.9 230.9)">/ 120</text>
<text x="192.1" y="230.9" transform="rotate(-90 192.1 230.9)">/ 120</text>
<text x="157.4" y="236.7" transform="rotate(-90 157.4 236.7)">3985</text>
<text x="174.8" y="239.1" transform="rotate(-90 174.8 239.1)">3885</text>
<text x="157.4" y="246.9" transform="rotate(-90 157.4 246.9)">RD</text>
<text x="170.9" y="249.1" transform="rotate(-90 170.9 249.1)">15</text>
<text x="174.8" y="246.9" transform="rotate(-90 174.8 246.9)">RD</text>
<text x="127.9" y="256.8">60</text>
<text x="130.8" y="256.8">60</text>
<text x="198.4" y="254.8">60</text>
<text x="201.3" y="254.8">60</text>
<text x="8.8" y="290.2">06/12/2026 * 15:26:41</text>
</g>
<g font-size="1.8">
<text x="351.9" y="234.1">PROJECT NAME:</text>
<text x="352.2" y="245.8">CONTRACTOR:</text>
<text x="352.2" y="258.1">DRAWING TITLE:</text>
</g>
<g font-size="1.7">
<text x="191.1" y="19.5">215</text>
<text x="211.3" y="22.6">8 - ?18</text>
<text x="176.1" y="25.8" transform="rotate(-90 176.1 25.8)">TOP VIEW</text>
<text x="193.8" y="35.2">FRONT VIEW</text>
<text x="198" y="31.1">215</text>
<text x="194.9" y="38.6">B - B</text>
<text x="127.3" y="52.8">215</text>
<text x="121.9" y="59.1">215</text>
<text x="135.3" y="54.7">8 - Ø18</text>
<text x="196.8" y="56">215 BS</text>
<text x="136.5" y="65.3">215</text>
<text x="196.8" y="65.5">215 BS</text>
<text x="121.9" y="68.7">215</text>
<text x="266" y="81" transform="rotate(-90 266 81)">515</text>
<text x="270.6" y="82.8">4 - ?14</text>
<text x="237.8" y="86.2" transform="rotate(-90 237.8 86.2)">TOP VIEW</text>
<text x="265.5" y="90.8">497</text>
<text x="252.6" y="103.2">FRONT VIEW</text>
<text x="253.7" y="106.6">A - A</text>
<text x="351.2" y="184.6">GENERAL NOTES:</text>
<text x="351.2" y="190.8">2. ALL DIMENSIONS ARE IN MM (UON).</text>
<text x="351.2" y="188.1">1. ALL HOLES ARE 22 mm</text>
<text x="374.1" y="188.1">DIA (UON).</text>
<text x="351.2" y="193.5">3. UNLESS OTHERWISE NOTED ALL FILLET WELD SIZE SHALL BE</text>
<text x="353.9" y="196.2">7mm FILLET CONTINUOUS(UON)</text>
<text x="351.2" y="198.9">4. RD DENOTES BASE LINE = 00</text>
<text x="139" y="219.7">6x 497</text>
<text x="200.1" y="218.9">6x 497 NS</text>
<text x="138.2" y="227.4">6x 515</text>
<text x="211.2" y="223.2">6x 515 NS</text>
<text x="129.9" y="250.9">241</text>
<text x="135.4" y="246.9">4 - Ø25</text>
<text x="197.7" y="246.3">241</text>
<text x="352.7" y="279.5">CHECKED BY</text>
<text x="367" y="279.6">A.A</text>
<text x="381.8" y="279.7">SCALE</text>
<text x="352.7" y="285.7">DATE</text>
<text x="367.7" y="285.9">A.A</text>
<text x="381.3" y="285.1">SHEET NO.</text>
</g>
<g font-size="1.4">
<text x="321.6" y="10.9">BILL OF MATERIALS</text>
<text x="342.3" y="10.7">ASSEMBLY POS.</text>
<text x="358.4" y="10.7">1-C18</text>
<text x="371.3" y="10.6">No. Required</text>
<text x="383.8" y="10.6">1</text>
<text x="392" y="10.6">POS. NO.</text>
<text x="399.8" y="10.7">120</text>
<text x="321.7" y="14">POS. NO.</text>
<text x="330" y="14">QTYN.</text>
<text x="339.3" y="13.8">Profile</text>
<text x="351.2" y="13.2">LENGTH</text>
<text x="352.6" y="15">(mm)</text>
<text x="361.7" y="13.2">Material</text>
<text x="374.3" y="13.2">UNIT</text>
<text x="400.8" y="14.4">NOTE</text>
<text x="321.9" y="18.8">120</text>
<text x="321.9" y="21.7">215</text>
<text x="331.6" y="18.9">1</text>
<text x="331.6" y="21.9">4</text>
<text x="351.2" y="18.8">11650.1</text>
<text x="351.2" y="21.8">324.0</text>
<text x="360.2" y="18.8">S235JR</text>
<text x="360.2" y="21.8">S235JR</text>
<text x="371.4" y="18.9">49.40</text>
<text x="371.4" y="21.8">1.70</text>
<text x="384.2" y="18.8">575.51</text>
<text x="384.2" y="21.8">1.70</text>
<text x="391.8" y="18.9">575.51</text>
<text x="391.8" y="21.8">6.78</text>
<text x="321.9" y="24.8">241</text>
<text x="321.9" y="27.7">497</text>
<text x="331.6" y="24.8">1</text>
<text x="331.6" y="27.8">6</text>
<text x="351.2" y="24.8">380.0</text>
<text x="351.2" y="27.8">400.0</text>
<text x="360.2" y="24.8">S235JR</text>
<text x="360.2" y="27.8">S235JR</text>
<text x="371.4" y="24.8">8.95</text>
<text x="371.4" y="27.8">2.04</text>
<text x="384.2" y="24.8">8.95</text>
<text x="384.2" y="27.7">2.04</text>
<text x="391.8" y="24.8">8.95</text>
<text x="391.8" y="27.8">12.25</text>
<text x="321.6" y="33.7">Total Weight</text>
<text x="321.9" y="30.7">515</text>
<text x="331.6" y="30.8">6</text>
<text x="351.2" y="30.7">321.5</text>
<text x="360.2" y="30.7">S235JR</text>
<text x="371.4" y="30.8">0.63</text>
<text x="384.1" y="33.6">607.1</text>
<text x="384.2" y="30.7">0.63</text>
<text x="391.8" y="30.8">3.79</text>
<text x="345.9" y="41.6">EACH</text>
<text x="345.9" y="38.7">BOLT, NUT &amp; WASHERS MATERIAL LIST</text>
<text x="353.7" y="41.6">REMARK</text>
<text x="382.9" y="40.7">UNIT WEIGHT</text>
<text x="395.6" y="41.5">WEIGHT (KG)</text>
<text x="347.1" y="44.5">4</text>
<text x="347.2" y="47.1">4</text>
<text x="353.5" y="44.6">M 20x 45 BOLTS</text>
<text x="353.7" y="47.3">M 20</text>
<text x="360.7" y="47.3">NUTS</text>
<text x="375.2" y="44.6">A307</text>
<text x="375.2" y="47.4">A307</text>
<text x="383.1" y="44.6">167.2</text>
<text x="383.2" y="47.2">59.8</text>
<text x="385.4" y="42.2">KG/1000</text>
<text x="396.1" y="44.5">0.67</text>
<text x="396.1" y="47.3">0.24</text>
<text x="345.7" y="53">Total weight</text>
<text x="347.1" y="50">4</text>
<text x="353.8" y="50">M 20</text>
<text x="360.8" y="50">WASHERS</text>
<text x="375.2" y="50.2">A307</text>
<text x="383.2" y="49.9">17.0</text>
<text x="396.1" y="50">0.07</text>
<text x="396.2" y="52.9">0.98</text>
<text x="402.6" y="52.8">(KG)</text>
</g>
<g font-size="1.3">
<text x="352" y="218.3">REV.</text>
<text x="357" y="218.2">DATE</text>
<text x="376.3" y="218.2">DESCRIPTION</text>
<text x="398.7" y="218.2">DRN</text>
<text x="403.4" y="218.2">CHK</text>
<text x="408.2" y="218.3">DSN</text>
<text x="8.6" y="288" transform="rotate(-90 8.6 288)">Tekla structures</text>
</g>
<g font-size="1.2">
<text x="372.9" y="15.2">weight kg/m</text>
<text x="385.7" y="15.9">QTY.</text>
<text x="387.4" y="13.2">weight (kg)</text>
<text x="392.7" y="15.9">TOTAL</text>
<text x="335.5" y="18.8">IPE350-J</text>
<text x="335.5" y="21.8">PL8*84</text>
<text x="335.5" y="24.8">PL15*200</text>
<text x="335.5" y="27.8">PL5*130</text>
<text x="335.5" y="30.7">PL5*100</text>
<text x="395.9" y="33.5">(kg)</text>
</g>
</svg>
